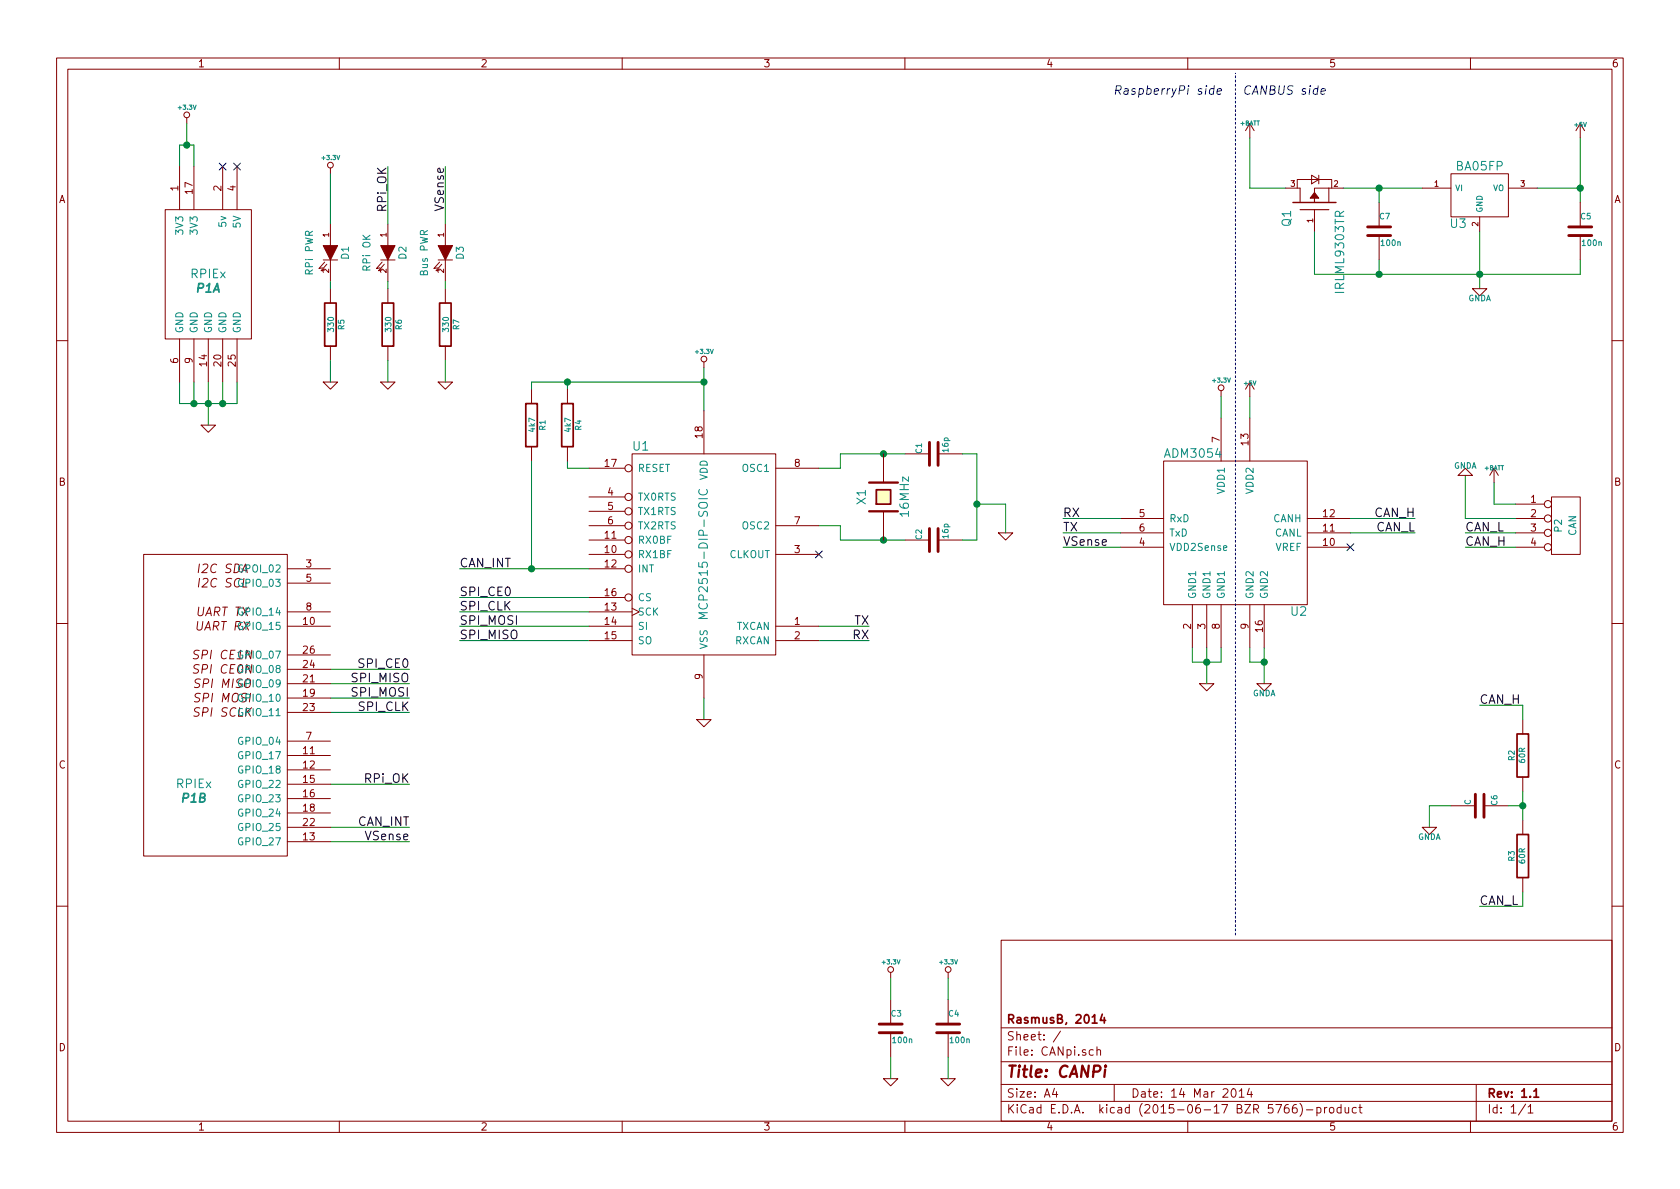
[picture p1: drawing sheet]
<svg xmlns="http://www.w3.org/2000/svg" width="297mm" height="210mm" viewBox="0 0 297 210" stroke-linecap="round" stroke-linejoin="round" font-family="sans-serif">
<g fill="none" stroke="#840000" stroke-width=".18">
<path d="M10 10.3h277v189.9h-277zM12 12.2h273v186.1h-273zM60 10.3v1.9M110 10.3v1.9M160 10.3v1.9M210 10.3v1.9M260 10.3v1.9M29.2 37.1h15.2v22.8h-15.2zM31.7 29.5v7.6M33 20.8v1M34.3 29.5v7.6M39.4 29.5v7.6"/>
<path d="M41.9 29.5v7.6M58.4 29.7v1M58.4 39.6v3.8M68.6 39.6v3.8M78.7 39.6v3.8M221 21.8l-.8 1.3M221 21.8v2.6M221 21.8l.7 1.3M227.3 33.3h2.6v2.5M229.4 33.3v-1.6h6.1v1.6M231.9 31l1.3 .7-1.3 .8zM232.4 37.1v3.8"/>
<path d="M233.2 31v1.5M234.9 33.3h-2.5v.7M234.9 33.3v2.5M234.9 33.3h2.6M243.8 35.8v4.3M251.5 33.3h5M256.5 30.7h10.2v7.6h-10.2zM261.6 38.3v2.6M266.7 33.3h5.1M279.4 21.8v2.6M279.4 35.8v4.3M279.4 21.8l-.8 1.3"/>
<path d="M279.4 21.8l.8 1.3M31.7 59.9v7.7M34.3 59.9v7.7M36.8 59.9v7.7M39.4 59.9v7.7M41.9 59.9v7.7M57.1 46h2.6M57.4 46.3l-1 1.2 .6-.1M57.8 46.7l-1 1.2 .6-.2M58.4 46v3.8M58.4 51v2.6M67.3 46h2.5"/>
<path d="M67.6 46.3l-1.1 1.2 .7-.1M67.9 46.7l-1 1.2 .7-.2M68.6 46v3.8M68.6 51v2.6M77.5 46h2.5M77.7 46.3l-1 1.2 .6-.1M78.1 46.7l-1 1.2 .6-.2M78.7 46v3.8M78.7 51v2.6M243.8 41.7v4.3M260.3 51h2.6l-1.3 1.3zM279.4 41.7v4.3"/>
<path d="M10 60.2h2M35.6 75.2h2.5l-1.3 1.2zM57.1 67.6h2.6l-1.3 1.2zM58.4 61.2v2.5M67.3 67.6h2.5l-1.2 1.2zM68.6 61.2v2.5M77.5 67.6h2.5l-1.3 1.2zM78.7 61.2v2.5M94 68.8v2.6M94 79v2.5M100.3 68.8v2.6M100.3 79v2.5"/>
<path d="M124.5 64v1M124.5 72.6v7.7M215.9 69.1v1M215.9 73.9v7.6M221 67.6v2.5M221 73.9v7.6M221 67.6l-.8 1.2M221 67.6l.7 1.2M285 60.2h2M25.4 98h25.4v53.4h-25.4zM104.1 95.5h6.4M104.1 98h6.4"/>
<path d="M104.1 87.9h6.4M104.1 90.4h6.4M104.1 93h6.4M104.1 82.8h6.4M111.8 80.3h25.4v35.5h-25.4zM137.2 98h7.6M137.2 93h7.6M137.2 82.8h7.6M156.2 80.3v5M156.2 90.4v5.1M160 80.3h4.3M160 95.5h4.3"/>
<path d="M165.9 80.3h4.3M165.9 95.5h4.3M176.5 94.2h2.6l-1.3 1.3zM198.1 91.7h7.6M198.1 94.2h7.6M198.1 96.8h7.6M205.7 81.5h25.4v25.4h-25.4zM231.1 91.7h7.7M231.1 94.2h7.7M231.1 96.8h7.7M257.8 84.1l1.3-1.3 1.2 1.3zM264.2 82.8l-.8 1.3"/>
<path d="M264.2 82.8v2.5M264.2 82.8l.7 1.3M268 89.1h5M268 91.7h5M268 94.2h5M268 96.8h5M274.3 87.9h5.1v10.1h-5.1zM10 110.3h2M50.8 110.7h7.6M50.8 100.6h7.6M50.8 108.2h7.6M50.8 103.1h7.6"/>
<path d="M50.8 118.4h7.6M50.8 115.8h7.6M104.1 110.7h7.7M104.1 113.3h7.7M104.1 100.6h6.4M104.1 108.2h7.7M104.1 105.7h6.4M111.8 107.6l1.2 .6-1.2 .6M124.5 115.8v7.6M137.2 110.7h7.6M137.2 113.3h7.6M210.8 106.9v7.6"/>
<path d="M213.4 106.9v7.6M215.9 106.9v7.6M221 106.9v7.6M223.5 106.9v7.6M285 110.3h2M50.8 131.1h7.6M50.8 133.6h7.6M50.8 120.9h7.6M50.8 136.1h7.6M50.8 126h7.6M50.8 138.7h7.6M50.8 123.4h7.6"/>
<path d="M123.2 127.2h2.5l-1.2 1.3zM212.1 120.9h2.5l-1.2 1.3zM222.2 120.9h2.6l-1.3 1.3zM269.2 127.2v2.6M269.2 137.4v2.5M50.8 146.3h7.6M50.8 148.8h7.6M50.8 141.2h7.6M50.8 143.8h7.6M251.5 146.3h2.5l-1.3 1.3zM256.5 142.5h4.4M262.4 142.5h4.3"/>
<path d="M269.2 145v2.6M269.2 155.2v2.5M10 160.2h2M157.5 172v1M157.5 176.8v4.3M167.6 172v1M167.6 176.8v4.3M177 166.3h108v32h-108zM285 160.2h2M60 198.3v1.9M110 198.3v1.9M156.2 190.7h2.5l-1.2 1.3z"/>
<path d="M157.5 182.6v4.3M160 198.3v1.9M166.4 190.7h2.5l-1.3 1.3zM167.6 182.6v4.3M177 194.8h108M177 191.8h108M177 187.8h108M177 181.8h108M186.4 192.5l-.3 1h.9M186.8 193v1M187.5 182.3l-1.3 2M193.3 185.7l-.4-.1-.3 .3 .1 .6 .2 .1 .4-.1"/>
<path d="M194 185.7l.2-.1 .3 .1 .1 .9M194 185.1v1.5M197 191.8v3M210 198.3v1.9M217.8 192.7l.2-.2a.81 .81 0 0 1 .6 .6 .81 .81 0 0 1-.3 .8l-.1 .1a.79 .79 0 0 1-.4-1.3zM219.1 193l.4-.5v1.5M219.1 194h.9M220.9 192.5l-.4 1h1M221.2 193v1M227.8 195.3a.59 .59 0 0 0-.7 .7l.1 .7 .2 .1 .5-.1v-.5l-.1-.2-.4-.1-.3 .3M229.2 195.3a.59 .59 0 0 0-.7 .7l.1 .7 .2 .1 .5-.1 .1-.5-.2-.2-.4-.1-.3 .3M229.8 195.1a1.71 1.71 0 0 1 0 2.3"/>
<path d="M231 196.3h1.1M232.8 195.9l.5-.1 .3 .3-.2 .6h-.6M232.8 195.8v1.5M234.2 195.8v1M234.6 195.8l-.4 .3M235.1 196l.2-.2 .5 .2v.5l-.1 .2-.4 .1-.2-.1zM237.1 195.9l-.4-.1-.3 .3 .1 .6 .2 .1 .4-.1M237.1 195.3v1.5M237.8 195.8l.1 .9 .4 .1 .2-.1M238.5 195.8v1M239.8 195.9l-.4-.1-.3 .3 .1 .6 .2 .1 .4-.1M240.3 195.8h.5"/>
<path d="M240.5 195.3v1.3l.3 .2M260 198.3v1.9M261 191.8v6.5M269.7 195.2l-1.2 2M270.2 195.8l.4-.5v1.5M270.2 196.8h.8"/>
<circle cx="33" cy="20.3" r=".51"/>
<circle cx="58.4" cy="29.2" r=".51"/>
<circle cx="124.5" cy="63.5" r=".51"/>
<circle cx="215.9" cy="68.6" r=".51"/>
<circle cx="111.1" cy="95.5" r=".63"/>
<circle cx="111.1" cy="90.4" r=".63"/>
<circle cx="111.1" cy="87.9" r=".63"/>
<circle cx="111.1" cy="93" r=".63"/>
<circle cx="111.1" cy="98" r=".63"/>
<circle cx="111.1" cy="82.8" r=".63"/>
<circle cx="273.7" cy="89.1" r=".63"/>
<circle cx="273.7" cy="91.7" r=".63"/>
<circle cx="273.7" cy="96.8" r=".63"/>
<circle cx="273.7" cy="94.2" r=".63"/>
<circle cx="111.1" cy="100.6" r=".63"/>
<circle cx="111.1" cy="105.7" r=".63"/>
<circle cx="157.5" cy="171.4" r=".51"/>
<circle cx="167.6" cy="171.4" r=".51"/>
</g>
<path d="M57.4 53.6h2v7.6h-2zM67.6 53.6h2v7.6h-2zM77.7 53.6h2.1v7.6h-2.1zM93 71.4h2v7.6h-2zM99.3 71.4h2v7.6h-2zM154.9 86.6h2.6v2.5h-2.6zM268.2 129.8h2.1v7.6h-2.1zM268.2 147.6h2.1v7.6h-2.1zM194.9 179.3l-.4 1.1h1M195.2 179.9v1M271.2 193l.4-.5v1.5M271.2 194h.9" fill="none" stroke="#840000" stroke-width=".3"/>
<path d="M153.7 90.4h5M153.7 85.3h5M195.4 189.1l-.2 1.3M195.5 188.4v.2l.1-.1-.1-.1v.2" fill="none" stroke="#840000" stroke-width=".41"/>
<g fill="none" stroke="#008400" stroke-width=".18">
<path d="M31.7 29.5v-3.9h2.6v3.9M33 21.8v3.8M58.4 30.7v8.9M68.6 29.5v10.1M78.7 29.5v10.1M221 24.4v8.9h6.3M237.5 33.3h14M243.8 33.3v2.5M271.8 33.3h7.6M279.4 24.4v11.4M58.4 49.8v1.2M68.6 49.8v1.2"/>
<path d="M78.7 49.8v1.2M232.4 40.9v7.6h47v-2.5M243.8 46v2.5M261.6 40.9v10.1M31.7 67.6v3.8h10.2v-3.8M34.3 67.6v3.8M36.8 67.6v7.6M39.4 67.6v3.8M58.4 63.7v3.9M68.6 63.7v3.9M78.7 63.7v3.9M100.3 67.6v1.2"/>
<path d="M124.5 65v7.6M124.5 67.6h-30.5v1.2M215.9 70.1v3.8M221 70.1v3.8M94 81.5v19.1M100.3 81.5v1.3h3.8M144.8 93h3.8v2.5h11.4M160 80.3h-11.4v2.5h-3.8M170.2 80.3h2.5v15.2h-2.5M172.7 89.1h5.1v5.1M188 91.7h10.1M188 94.2h10.1"/>
<path d="M188 96.8h10.1M238.8 91.7h11.4M238.8 94.2h11.4M259.1 84.1v7.6h8.9M259.1 94.2h8.9M259.1 96.8h8.9M264.2 85.3v3.8h3.8M58.4 118.4h14M81.3 105.7h22.8M81.3 108.2h22.8M81.3 110.7h22.8M81.3 113.3h22.8"/>
<path d="M81.3 100.6h22.8M144.8 110.7h8.9M144.8 113.3h8.9M210.8 114.5v2.6h5.1v-2.6M213.4 114.5v6.4M221 114.5v2.6h2.5M223.5 114.5v6.4M58.4 120.9h14M58.4 123.4h14M58.4 126h14M58.4 138.7h14M124.5 123.4v3.8"/>
<path d="M261.6 124.7h7.6v2.5M269.2 139.9v5.1M58.4 148.8h14M58.4 146.3h14M256.5 142.5h-3.8v3.8M266.7 142.5h2.5M269.2 157.7v2.6h-7.6M157.5 173v3.8M167.6 173v3.8M157.5 186.9v3.8M167.6 186.9v3.8"/>
</g>
<g fill="#008400" stroke="#008400" stroke-width=".25">
<circle cx="33" cy="25.6" r=".51"/>
<circle cx="34.3" cy="71.4" r=".51"/>
<circle cx="39.4" cy="71.4" r=".51"/>
<circle cx="36.8" cy="71.4" r=".51"/>
<circle cx="156.2" cy="80.3" r=".51"/>
<circle cx="156.2" cy="95.5" r=".51"/>
<circle cx="172.7" cy="89.1" r=".51"/>
<circle cx="124.5" cy="67.6" r=".51"/>
<circle cx="243.8" cy="33.3" r=".51"/>
<circle cx="261.6" cy="48.5" r=".51"/>
<circle cx="279.4" cy="33.3" r=".51"/>
<circle cx="243.8" cy="48.5" r=".51"/>
<circle cx="223.5" cy="117.1" r=".51"/>
<circle cx="213.4" cy="117.1" r=".51"/>
<circle cx="269.2" cy="142.5" r=".51"/>
<circle cx="100.3" cy="67.6" r=".51"/>
<circle cx="94" cy="100.6" r=".51"/>
</g>
<g fill="none" stroke="#840000" stroke-width=".51">
<path d="M241.8 41.7h4.1M241.8 40.1h4.1M277.4 41.7h4M277.4 40.1h4M164.3 78.2v4.1M165.9 78.2v4.1M164.3 93.5v4M165.9 93.5v4M260.9 140.5v4M262.4 140.5v4M155.4 182.6h4.1M155.4 181.1h4.1"/>
<path d="M165.6 182.6h4.1M165.6 181.1h4.1"/>
</g>
<path d="M38.8 28.8l1.2 1.3M40 28.8l-1.2 1.3M41.3 28.8l1.2 1.3M42.5 28.8l-1.2 1.3M144.2 97.4l1.2 1.2M145.4 97.4l-1.2 1.2M238.2 96.2l1.2 1.2M239.4 96.2l-1.2 1.2" fill="none" stroke="#000084" stroke-width=".18"/>
<path d="M214.6 15.7a.5 .5 0 0 0-.7 .3l-.1 .4 .1 .2h.6M214.7 15.2l-.2 1.5M215.2 16.2l.8-.2-.1-.3h-.6l-.1 .8 .2 .2 .4-.1M233.6 16.2l.7-.2v-.3h-.6l-.2 .8 .2 .2 .5-.1" fill="none" stroke="#0000c2" stroke-width=".18"/>
<path d="M123.7 86.6a.62 .62 0 0 0 0 .7 .62 .62 0 0 0 .7 .2 .58 .58 0 0 0 .6-.3 .58 .58 0 0 0-.1-.6M125.1 108.4h-1.6l1.1 .5-1.1 .5h1.6" fill="none" stroke="#008484" stroke-width=".18"/>
<path d="M154.9 86.6h2.6v2.5h-2.6z" fill="#ffffc2" stroke="#ffffc2" stroke-width=".18"/>
<path d="M229.9 37.1h5M232.4 35v.8" fill="none" stroke="#840000" stroke-width=".2"/>
<path d="M228.6 35.8h7.6" fill="none" stroke="#840000" stroke-width=".25"/>
<g fill="#840000" stroke="#840000" stroke-width=".18">
<path d="M232.4 34l.8 1h-1.6z"/>
<path d="M57.1 43.4h2.6l-1.3 2.6z"/>
<path d="M67.3 43.4h2.5l-1.2 2.6z"/>
<path d="M77.5 43.4h2.5l-1.3 2.6z"/>
</g>
<path d="M218.4 165.3v-152.4" fill="none" stroke="#0000c2" stroke-width=".18" stroke-dasharray=".3 .4"/>
<text font-size="2.8" fill="#840000" x="178" y="190.5">Title: CANPi</text>
<g font-size="2.1" fill="#0000c2">
<text x="196.8" y="16.8">RaspberryPi side</text>
<text x="219.7" y="16.8">CANBUS side</text>
</g>
<g font-size="2.1" fill="#008484">
<text x="257.6" y="30.1">BA05FP</text>
<text x="228.3" y="40" transform="rotate(-90 228.3 40)">Q1</text>
<text x="256.5" y="40.3">U3</text>
<text x="33.8" y="49.2">RPIEx</text>
<text x="34.8" y="51.7">P1A</text>
<text x="237.7" y="51.6" transform="rotate(-90 237.7 51.6)">IRLML9303TR</text>
<text x="111.9" y="79.7">U1</text>
<text x="206.1" y="80.9">ADM3054</text>
<text x="153.1" y="89.2" transform="rotate(-90 153.1 89.2)">X1</text>
<text x="160.7" y="91.2" transform="rotate(-90 160.7 91.2)">16MHz</text>
<text x="125.1" y="107.8" transform="rotate(-90 125.1 107.8)">MCP2515-DIP-SOIC</text>
<text x="228.3" y="108.9">U2</text>
<text x="31.2" y="139.4">RPIEx</text>
<text x="32.2" y="141.9">P1B</text>
</g>
<g font-size="2.1">
<text x="68.3" y="37.4" transform="rotate(-90 68.3 37.4)">RPi_OK</text>
<text x="78.5" y="37.1" transform="rotate(-90 78.5 37.1)">VSense</text>
<text x="188" y="94">TX</text>
<text x="188" y="91.4">RX</text>
<text x="242.9" y="91.4">CAN_H</text>
<text x="243.1" y="94">CAN_L</text>
<text x="259.1" y="94">CAN_L</text>
<text x="81.3" y="100.3">CAN_INT</text>
<text x="188" y="96.5">VSense</text>
<text x="259.1" y="96.5">CAN_H</text>
<text x="81.3" y="105.4">SPI_CE0</text>
<text x="81.3" y="107.9">SPI_CLK</text>
<text x="81.3" y="110.5">SPI_MOSI</text>
<text x="81.3" y="113">SPI_MISO</text>
<text x="150.7" y="113">RX</text>
<text x="151" y="110.5">TX</text>
<text x="63.7" y="118.1">SPI_CE0</text>
<text x="62.4" y="123.2">SPI_MOSI</text>
<text x="62.4" y="120.6">SPI_MISO</text>
<text x="63.4" y="125.7">SPI_CLK</text>
<text x="261.6" y="124.5">CAN_H</text>
<text x="64.5" y="138.4">RPi_OK</text>
<text x="63.2" y="146">CAN_INT</text>
<text x="64.7" y="148.6">VSense</text>
<text x="261.6" y="160">CAN_L</text>
</g>
<g font-size="2.1" fill="#840000">
<text x="35.2" y="101.3">I2C SDA</text>
<text x="35.3" y="103.9">I2C SCL</text>
<text x="34.7" y="111.5">UART RX</text>
<text x="34.8" y="109">UART TX</text>
<text x="34.5" y="119.1">SPI CE0N</text>
<text x="34.5" y="116.6">SPI CE1N</text>
<text x="34.6" y="121.7">SPI MISO</text>
<text x="34.6" y="124.2">SPI MOSI</text>
<text x="34.5" y="126.7">SPI SCLK</text>
<text x="178" y="184">Sheet: /</text>
<text x="178" y="181">RasmusB, 2014</text>
<text x="178" y="186.7">File: CANpi.sch</text>
<text x="178" y="196.9">KiCad E.D.A. kicad (2015-06-17 BZR 5766)-product</text>
<text x="178" y="194.1">Size: A4</text>
<text x="200" y="194.1">Date: 14 Mar 2014</text>
<text x="263" y="194.1">Rev: 1.1</text>
<text x="263" y="196.9">Id: 1/1</text>
</g>
<g font-size="1.8" fill="#840000">
<text x="35" y="11.9">1</text>
<text x="85" y="11.9">2</text>
<text x="135" y="11.9">3</text>
<text x="185" y="11.9">4</text>
<text x="235" y="11.9">5</text>
<text x="285" y="11.9">6</text>
<text x="10.4" y="35.9">A</text>
<text x="31.5" y="33.8" transform="rotate(-90 31.5 33.8)">1</text>
<text x="34" y="34.2" transform="rotate(-90 34 34.2)">17</text>
<text x="39.1" y="33.8" transform="rotate(-90 39.1 33.8)">2</text>
<text x="41.7" y="33.8" transform="rotate(-90 41.7 33.8)">4</text>
<text x="285.4" y="35.9">A</text>
<text x="31.5" y="64.2" transform="rotate(-90 31.5 64.2)">6</text>
<text x="34" y="64.2" transform="rotate(-90 34 64.2)">9</text>
<text x="36.6" y="64.7" transform="rotate(-90 36.6 64.7)">14</text>
<text x="39.1" y="64.7" transform="rotate(-90 39.1 64.7)">20</text>
<text x="41.7" y="64.7" transform="rotate(-90 41.7 64.7)">25</text>
<text x="124.2" y="77.4" transform="rotate(-90 124.2 77.4)">18</text>
<text x="107" y="82.5">17</text>
<text x="140.5" y="82.5">8</text>
<text x="215.6" y="78.2" transform="rotate(-90 215.6 78.2)">7</text>
<text x="220.7" y="78.7" transform="rotate(-90 220.7 78.7)">13</text>
<text x="10.4" y="85.9">B</text>
<text x="107.5" y="87.6">4</text>
<text x="270.7" y="88.9">1</text>
<text x="285.4" y="85.9">B</text>
<text x="107" y="95.2">11</text>
<text x="107.5" y="90.2">5</text>
<text x="107.5" y="92.7">6</text>
<text x="140.5" y="92.7">7</text>
<text x="201.4" y="91.4">5</text>
<text x="201.4" y="94">6</text>
<text x="234" y="94">11</text>
<text x="234" y="91.4">12</text>
<text x="270.7" y="91.4">2</text>
<text x="270.7" y="94">3</text>
<text x="54.1" y="100.3">3</text>
<text x="107" y="97.8">10</text>
<text x="107" y="100.3">12</text>
<text x="140.5" y="97.8">3</text>
<text x="201.4" y="96.5">4</text>
<text x="234" y="96.5">10</text>
<text x="270.7" y="96.5">4</text>
<text x="54.1" y="102.9">5</text>
<text x="54.1" y="107.9">8</text>
<text x="107" y="107.9">13</text>
<text x="107" y="105.4">16</text>
<text x="53.6" y="110.5">10</text>
<text x="107" y="110.5">14</text>
<text x="107" y="113">15</text>
<text x="140.5" y="110.5">1</text>
<text x="140.5" y="113">2</text>
<text x="210.6" y="111.2" transform="rotate(-90 210.6 111.2)">2</text>
<text x="213.1" y="111.2" transform="rotate(-90 213.1 111.2)">3</text>
<text x="215.6" y="111.2" transform="rotate(-90 215.6 111.2)">8</text>
<text x="220.7" y="111.2" transform="rotate(-90 220.7 111.2)">9</text>
<text x="223.3" y="111.7" transform="rotate(-90 223.3 111.7)">16</text>
<text x="53.6" y="118.1">24</text>
<text x="53.6" y="115.6">26</text>
<text x="53.6" y="120.6">21</text>
<text x="53.6" y="125.7">23</text>
<text x="53.6" y="123.2">19</text>
<text x="124.2" y="120.1" transform="rotate(-90 124.2 120.1)">9</text>
<text x="54.1" y="130.8">7</text>
<text x="10.4" y="135.9">C</text>
<text x="53.6" y="133.3">11</text>
<text x="53.6" y="135.9">12</text>
<text x="285.4" y="135.9">C</text>
<text x="53.6" y="138.4">15</text>
<text x="53.6" y="141">16</text>
<text x="53.6" y="143.5">18</text>
<text x="53.6" y="146">22</text>
<text x="53.6" y="148.6">13</text>
<text x="10.4" y="185.9">D</text>
<text x="285.4" y="185.9">D</text>
<text x="35" y="199.9">1</text>
<text x="85" y="199.9">2</text>
<text x="135" y="199.9">3</text>
<text x="185" y="199.9">4</text>
<text x="235" y="199.9">5</text>
<text x="285" y="199.9">6</text>
</g>
<g font-size="1.8" fill="#008484">
<text x="32.4" y="41.2" transform="rotate(-90 32.4 41.2)">3V3</text>
<text x="34.9" y="41.2" transform="rotate(-90 34.9 41.2)">3V3</text>
<text x="40" y="40.1" transform="rotate(-90 40 40.1)">5v</text>
<text x="42.5" y="40.3" transform="rotate(-90 42.5 40.3)">5V</text>
<text x="61.7" y="45.8" transform="rotate(-90 61.7 45.8)">D1</text>
<text x="65.5" y="47.7" transform="rotate(-90 65.5 47.7)">RPi OK</text>
<text x="71.8" y="45.8" transform="rotate(-90 71.8 45.8)">D2</text>
<text x="82" y="45.8" transform="rotate(-90 82 45.8)">D3</text>
<text x="55.3" y="48.5" transform="rotate(-90 55.3 48.5)">RPi PWR</text>
<text x="75.6" y="48.7" transform="rotate(-90 75.6 48.7)">Bus PWR</text>
<text x="32.4" y="58.9" transform="rotate(-90 32.4 58.9)">GND</text>
<text x="34.9" y="58.9" transform="rotate(-90 34.9 58.9)">GND</text>
<text x="37.5" y="58.9" transform="rotate(-90 37.5 58.9)">GND</text>
<text x="40" y="58.9" transform="rotate(-90 40 58.9)">GND</text>
<text x="42.5" y="58.9" transform="rotate(-90 42.5 58.9)">GND</text>
<text x="112.8" y="83.4">RESET</text>
<text x="131.3" y="83.4">OSC1</text>
<text x="112.8" y="88.5">TX0RTS</text>
<text x="125.1" y="85" transform="rotate(-90 125.1 85)">VDD</text>
<text x="216.5" y="87.3" transform="rotate(-90 216.5 87.3)">VDD1</text>
<text x="221.6" y="87.3" transform="rotate(-90 221.6 87.3)">VDD2</text>
<text x="112.8" y="91.1">TX1RTS</text>
<text x="112.8" y="93.6">TX2RTS</text>
<text x="131.3" y="93.6">OSC2</text>
<text x="206.8" y="92.3">RxD</text>
<text x="206.8" y="94.9">TxD</text>
<text x="225" y="92.3">CANH</text>
<text x="225.2" y="94.9">CANL</text>
<text x="276.1" y="94" transform="rotate(-90 276.1 94)">P2</text>
<text x="278.7" y="94.8" transform="rotate(-90 278.7 94.8)">CAN</text>
<text x="42.4" y="101.2">GPOI_02</text>
<text x="112.8" y="98.7">RX1BF</text>
<text x="112.8" y="96.1">RX0BF</text>
<text x="112.8" y="101.2">INT</text>
<text x="128.8" y="98.7">CLKOUT</text>
<text x="206.8" y="97.4">VDD2Sense</text>
<text x="225.4" y="97.4">VREF</text>
<text x="42.4" y="103.8">GPIO_03</text>
<text x="112.8" y="106.3">CS</text>
<text x="211.5" y="105.9" transform="rotate(-90 211.5 105.9)">GND1</text>
<text x="214" y="105.9" transform="rotate(-90 214 105.9)">GND1</text>
<text x="216.5" y="105.9" transform="rotate(-90 216.5 105.9)">GND1</text>
<text x="221.6" y="105.9" transform="rotate(-90 221.6 105.9)">GND2</text>
<text x="224.2" y="105.9" transform="rotate(-90 224.2 105.9)">GND2</text>
<text x="42.4" y="108.8">GPIO_14</text>
<text x="42.4" y="111.4">GPIO_15</text>
<text x="112.8" y="108.8">SCK</text>
<text x="112.8" y="111.4">SI</text>
<text x="112.8" y="113.9">SO</text>
<text x="129.8" y="113.9">RXCAN</text>
<text x="130" y="111.4">TXCAN</text>
<text x="42.4" y="119">GPIO_08</text>
<text x="42.4" y="116.5">GPIO_07</text>
<text x="125.1" y="114.8" transform="rotate(-90 125.1 114.8)">VSS</text>
<text x="42.4" y="121.5">GPIO_09</text>
<text x="42.4" y="124.1">GPIO_10</text>
<text x="42.4" y="131.7">GPIO_04</text>
<text x="42.4" y="126.6">GPIO_11</text>
<text x="42.4" y="134.2">GPIO_17</text>
<text x="42.4" y="136.8">GPIO_18</text>
<text x="42.4" y="139.3">GPIO_22</text>
<text x="42.4" y="141.9">GPIO_23</text>
<text x="42.4" y="146.9">GPIO_25</text>
<text x="42.4" y="149.5">GPIO_27</text>
<text x="42.4" y="144.4">GPIO_24</text>
</g>
<g font-size="1.4" fill="#840000">
<text x="228.2" y="33">3</text>
<text x="235.8" y="33">2</text>
<text x="253.6" y="33">1</text>
<text x="268.9" y="33">3</text>
<text x="58.2" y="41.9" transform="rotate(-90 58.2 41.9)">1</text>
<text x="68.3" y="41.9" transform="rotate(-90 68.3 41.9)">1</text>
<text x="78.5" y="41.9" transform="rotate(-90 78.5 41.9)">1</text>
<text x="232.2" y="39.4" transform="rotate(-90 232.2 39.4)">1</text>
<text x="261.4" y="40" transform="rotate(-90 261.4 40)">2</text>
<text x="58.2" y="48.3" transform="rotate(-90 58.2 48.3)">2</text>
<text x="68.3" y="48.3" transform="rotate(-90 68.3 48.3)">2</text>
<text x="78.5" y="48.3" transform="rotate(-90 78.5 48.3)">2</text>
</g>
<g font-size="1.4" fill="#008484">
<text x="257.3" y="33.8">VI</text>
<text x="263.9" y="33.8">VO</text>
<text x="243.9" y="38.8">C7</text>
<text x="262.1" y="37.6" transform="rotate(-90 262.1 37.6)">GND</text>
<text x="279.5" y="38.8">C5</text>
<text x="244.3" y="43.5">100n</text>
<text x="279.9" y="43.5">100n</text>
<text x="259.5" y="53.3">GNDA</text>
<text x="59" y="58.5" transform="rotate(-90 59 58.5)">330</text>
<text x="60.9" y="58.3" transform="rotate(-90 60.9 58.3)">R5</text>
<text x="69.2" y="58.5" transform="rotate(-90 69.2 58.5)">330</text>
<text x="71" y="58.3" transform="rotate(-90 71 58.3)">R6</text>
<text x="79.3" y="58.5" transform="rotate(-90 79.3 58.5)">330</text>
<text x="81.2" y="58.3" transform="rotate(-90 81.2 58.3)">R7</text>
<text x="94.6" y="76.3" transform="rotate(-90 94.6 76.3)">4k7</text>
<text x="96.4" y="76.1" transform="rotate(-90 96.4 76.1)">R1</text>
<text x="100.9" y="76.3" transform="rotate(-90 100.9 76.3)">4k7</text>
<text x="102.8" y="76.1" transform="rotate(-90 102.8 76.1)">R4</text>
<text x="163" y="80.2" transform="rotate(-90 163 80.2)">C1</text>
<text x="167.7" y="79.9" transform="rotate(-90 167.7 79.9)">16p</text>
<text x="257" y="82.9">GNDA</text>
<text x="163" y="95.4" transform="rotate(-90 163 95.4)">C2</text>
<text x="167.7" y="95.1" transform="rotate(-90 167.7 95.1)">16p</text>
<text x="221.4" y="123.1">GNDA</text>
<text x="267.8" y="134.5" transform="rotate(-90 267.8 134.5)">R2</text>
<text x="269.6" y="134.9" transform="rotate(-90 269.6 134.9)">60R</text>
<text x="260" y="142.3" transform="rotate(-90 260 142.3)">C</text>
<text x="264.7" y="142.4" transform="rotate(-90 264.7 142.4)">C6</text>
<text x="250.6" y="148.5">GNDA</text>
<text x="267.8" y="152.3" transform="rotate(-90 267.8 152.3)">R3</text>
<text x="269.6" y="152.6" transform="rotate(-90 269.6 152.6)">60R</text>
<text x="157.6" y="179.8">C3</text>
<text x="167.7" y="179.8">C4</text>
<text x="157.9" y="184.4">100n</text>
<text x="168.1" y="184.4">100n</text>
</g>
<g font-size="1.1" fill="#008484">
<text x="31.6" y="19.4">+3.3V</text>
<text x="219.3" y="22.2">+BATT</text>
<text x="278.4" y="22.4">+5V</text>
<text x="57" y="28.3">+3.3V</text>
<text x="123.1" y="62.6">+3.3V</text>
<text x="214.5" y="67.6">+3.3V</text>
<text x="220" y="68.1">+5V</text>
<text x="262.4" y="83.1">+BATT</text>
<text x="156.1" y="170.5">+3.3V</text>
<text x="166.2" y="170.5">+3.3V</text>
</g>
</svg>
